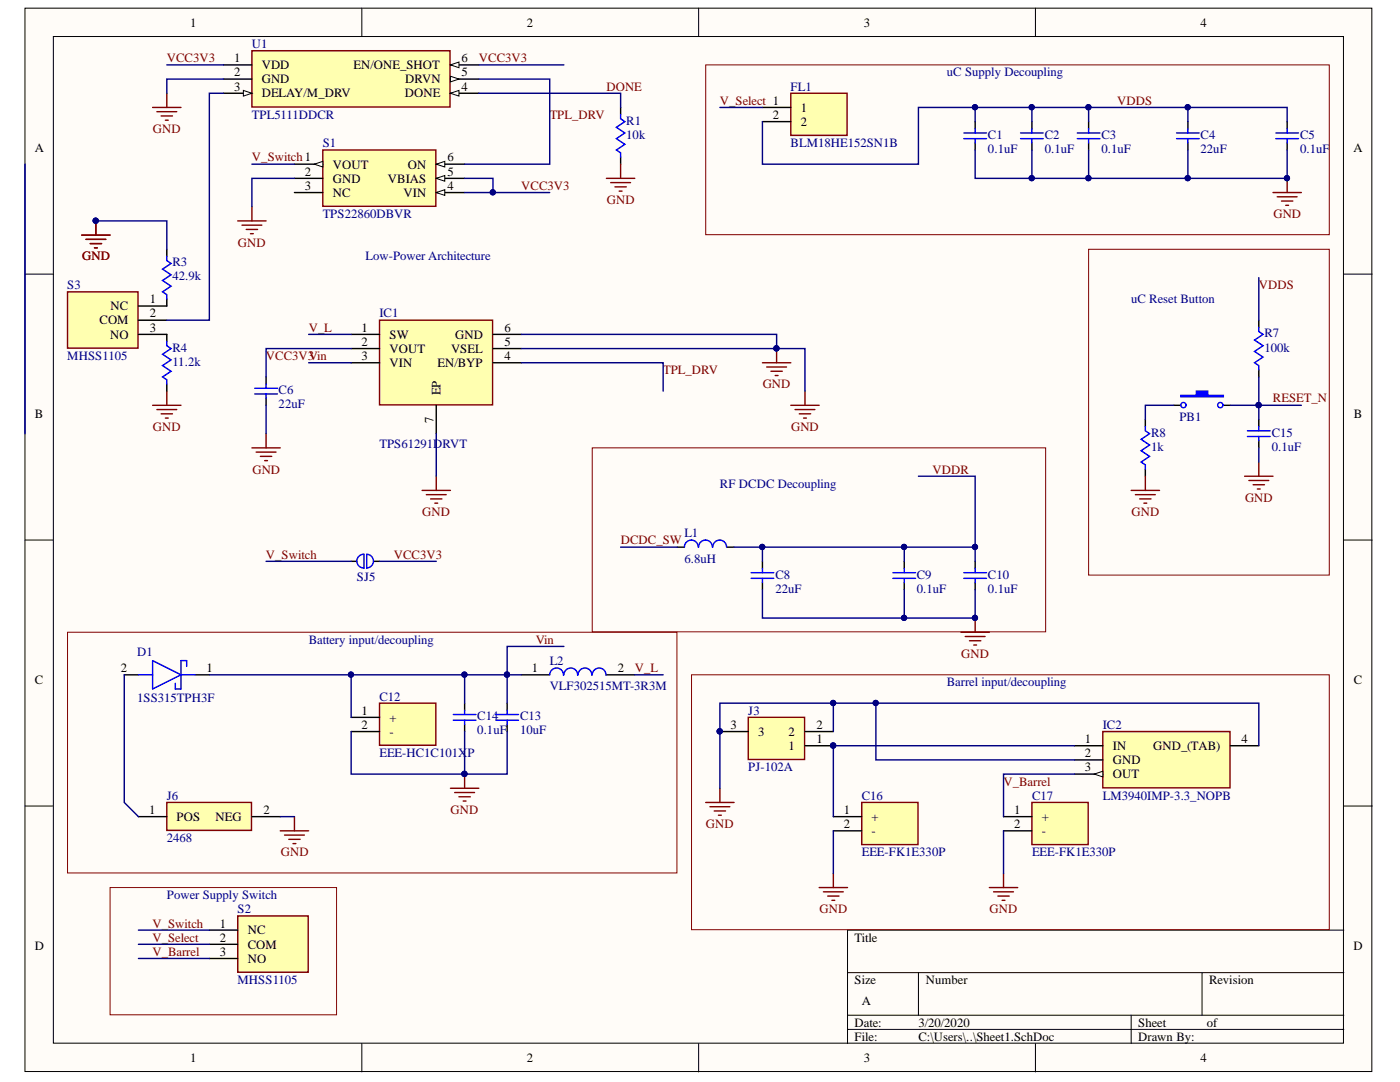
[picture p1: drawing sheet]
<svg xmlns="http://www.w3.org/2000/svg" width="279mm" height="216mm" viewBox="0 0 279 216" stroke-linecap="round" stroke-linejoin="round" font-family="sans-serif">
<g fill="#fffcf8" stroke="#000" stroke-width=".2">
<path d="M5 1.6h268.8v212.2h-268.8z"/>
<path d="M10.6 7.3h257.5v200.9h-257.5z"/>
</g>
<g fill="none" stroke="#000" stroke-width=".2">
<path d="M72.2 1.6v5.7M139.4 1.6v5.7M206.6 1.6v5.7M5 54.7h5.6M268.2 54.7h5.7M5 107.8h5.6M268.2 107.8h5.7M5 160.8h5.6M268.2 160.8h5.7M169.1 194.1h99.1M183.3 194.1v8.5M239.9 194.1v8.5"/>
<path d="M268.2 185.6h-99.1v22.6M72.2 208.2v5.7M139.4 208.2v5.7M169.1 202.6h99.1M169.1 205.4h99.1M206.6 208.2v5.7M225.7 202.6v5.6"/>
</g>
<g fill="none" stroke="#800000" stroke-width=".28">
<path d="M33.3 18.6v2.8M30.5 21.4h5.6M31.3 22.3h4M32.2 23.1h2.2M33 24h.6M121 35.6h5.7M121.9 36.4h3.9M122.7 37.3h2.3M123.6 38.1h.5M123.9 32.8v2.8M254.1 38.4h5.6M254.9 39.3h4"/>
<path d="M256.9 35.6v2.8M47.4 44.1h5.7M48.3 44.9h4M49.1 45.8h2.3M50 46.6h.6M50.3 41.3v2.8M255.7 40.1h2.3M256.6 41h.6M33.3 78v2.9M152.2 72.4h5.6M153 73.2h4M153.9 74.1h2.2"/>
<path d="M154.7 74.9h.6M155 69.6v2.8M160.7 78v2.9M30.5 80.9h5.6M31.3 81.7h4M32.2 82.6h2.2M33 83.4h.6M50.3 89.4h5.6M51.1 90.2h4M52 91.1h2.2M52.8 91.9h.6M53.1 86.5v2.9"/>
<path d="M84.2 97.9h5.7M85.1 98.7h3.9M85.9 99.6h2.3M87.1 95v2.9M157.8 80.9h5.7M158.7 81.7h3.9M159.5 82.6h2.3M160.4 83.4h.5M86.8 100.4h.5M191.8 126.2h5.6M192.6 127h4M193.5 127.9h2.2"/>
<path d="M194.3 128.7h.6M194.6 123.3v2.9M89.9 157.3h5.7M90.7 158.1h4M91.6 159h2.3M92.4 159.8h.6M92.7 154.5v2.8M143.7 157.3v2.8M55.9 165.8h5.7M56.8 166.6h3.9M57.6 167.5h2.3M58.5 168.3h.5"/>
<path d="M58.8 163v2.8M140.8 160.1h5.7M141.7 161h4M142.5 161.8h2.3M143.4 162.7h.6M163.5 177.1h5.6M164.3 178h4M165.2 178.8h2.2M166 179.7h.6M166.3 174.3v2.8M197.4 177.1h5.7M198.3 178h4"/>
<path d="M199.1 178.8h2.3M200 179.7h.6M200.3 174.3v2.8"/>
</g>
<g fill="#000080" stroke="#000080" stroke-width=".2">
<circle cx="92.7" cy="154.4" r=".52"/>
<circle cx="154.9" cy="69.5" r=".52"/>
<circle cx="256.8" cy="35.5" r=".52"/>
<circle cx="194.6" cy="123.3" r=".52"/>
</g>
<g fill="none" stroke="#000" stroke-width=".28">
<path d="M123.9 21.4v1.5M123.9 31.3v1.5M194.6 24.3v1.4M194.6 28.5v1.4M205.9 24.3v1.4M205.9 28.5v1.4M217.3 24.3v1.4M217.3 28.5v1.4M256.9 24.3v1.4M256.9 28.5v1.4M53.1 75.2v1.4M53.1 79.5v1.4"/>
<path d="M234.2 80.9h1.5M244.1 80.9h1.5M135.2 109.2h1.4M145.1 109.2h1.4M180.5 112v1.4M180.5 116.3v1.4M194.6 112v1.4M194.6 116.3v1.4M92.7 140.3v1.4M92.7 144.6v1.4M101.2 140.3v1.4M101.2 144.6v1.4"/>
</g>
<g fill="none" stroke="#00f" stroke-width=".28">
<path d="M123.9 22.9v.8l.8 .6-1.7 1.1 1.7 1.1-1.7 1.2 1.7 1.1-1.7 1.1 .9 .6v.8M192.4 26.5h4.5M192.4 27.7h4.5M194.6 25.7v.8M194.6 27.7v.8M203.7 26.5h4.5M203.7 27.7h4.5M205.9 25.7v.8M205.9 27.7v.8M215 26.5h4.5M215 27.7h4.5M217.3 25.7v.8"/>
<path d="M217.3 27.7v.8M254.6 26.5h4.5M254.6 27.7h4.5M256.9 25.7v.8M256.9 27.7v.8M50.8 77.5h4.6M50.8 78.6h4.6M53.1 76.6v.9M53.1 78.6v.9M139.3 109.2a1.37 1.37 0 0 0-1.3-1.4 1.37 1.37 0 0 0-1.4 1.4M142.2 109.2a1.37 1.37 0 0 0-1.4-1.4 1.37 1.37 0 0 0-1.4 1.4M145 109.2a1.37 1.37 0 0 0-1.4-1.4 1.37 1.37 0 0 0-1.3 1.4"/>
<path d="M178.2 114.3h4.5M178.2 115.4h4.5M180.5 113.4v.9M180.5 115.4v.9M192.4 114.3h4.5M192.4 115.4h4.5M194.6 113.4v.9M194.6 115.4v.9M90.5 142.6h4.5M90.5 143.7h4.5M92.7 141.7v.9M92.7 143.7v.9"/>
<path d="M99 142.6h4.5M99 143.7h4.5M101.2 141.7v.9M101.2 143.7v.9"/>
</g>
<path d="M235.7 78.9h3.1v-.9h2.2v.9h3.1v.3h-8.4z" fill-rule="evenodd" fill="#00f"/>
<g fill="none" stroke="#00f" stroke-width=".28">
<path d="M234.8 26.5h4.5M234.8 27.7h4.5M237.1 25.7v.8M237.1 27.7v.8M235.7 78.9h3.1v-.9h2.2v.9h3.1v.3h-8.4zM251.2 65.3v.9l.9 .5-1.7 1.2 1.7 1.1-1.7 1.1 1.7 1.2-1.7 1.1 .8 .5v.9M228.6 85.1v.9l.8 .5-1.7 1.2 1.7 1.1-1.7 1.1 1.7 1.2-1.7 1.1 .9 .6v.8M249 87.1h4.5M249 86h4.5M251.2 85.1v.9M251.2 87.1v.8M149.9 114.3h4.5"/>
<path d="M149.9 115.4h4.5M152.2 113.4v.9M152.2 115.4v.9M27.6 134.6h2.9M30.5 131.8l5.6 2.8-5.6 2.9zM36.1 134.6h2.8M37.3 133v-1.2h-1.2v5.7h-1.1v-1.2"/>
<circle cx="236.2" cy="80.8" r=".52"/>
<circle cx="243.5" cy="80.8" r=".52"/>
</g>
<path d="M237.1 24.3v1.4M237.1 28.5v1.4M251.2 63.9v1.4M251.2 73.8v1.4M228.6 83.7v1.4M228.6 93.6v1.4M251.2 83.7v1.4M251.2 87.9v1.5M152.2 112v1.4M152.2 116.3v1.4M24.8 134.6h2.8M38.9 134.6h2.9" fill="none" stroke="#000" stroke-width=".28"/>
<path d="M225.7 97.9h5.7M226.6 98.7h4M227.4 99.6h2.3M228.6 95v2.9M248.4 95h5.7M249.2 95.9h4M250.1 96.7h2.3M250.9 97.6h.6M251.2 92.2v2.8M228.3 100.4h.6" fill="none" stroke="#800000" stroke-width=".28"/>
<path d="M47.4 182.8h14.1v11.2h-14.1z" fill="#ffffb0" stroke="#800000" stroke-width=".28"/>
<path d="M41.8 185.6h5.6M41.8 188.4h5.6M41.8 191.3h5.6" fill="none" stroke="#000" stroke-width=".28"/>
<path d="M75.7 140.3h11.3v8.4h-11.3z" fill="#ffffb0" stroke="#800000" stroke-width=".28"/>
<path d="M104 134.6h5.7M121 134.6h5.7M70.1 143.1h5.6M70.1 146h5.6" fill="none" stroke="#000" stroke-width=".28"/>
<path d="M109.7 134.6a1.37 1.37 0 0 1 1.4-1.3 1.37 1.37 0 0 1 1.3 1.5M112.5 134.6a1.37 1.37 0 0 1 1.5-1.3 1.37 1.37 0 0 1 1.3 1.5M115.4 134.6a1.37 1.37 0 0 1 1.4-1.3 1.37 1.37 0 0 1 1.3 1.5M118.2 134.6a1.37 1.37 0 0 1 1.4-1.3 1.37 1.37 0 0 1 1.3 1.5" fill="none" stroke="#00f" stroke-width=".28"/>
<path d="M172 160.1h11.2v8.4h-11.2z" fill="#ffffb0" stroke="#800000" stroke-width=".28"/>
<path d="M166.3 163h5.7M166.3 165.8h5.7" fill="none" stroke="#000" stroke-width=".28"/>
<path d="M205.9 160.1h11.3v8.4h-11.3z" fill="#ffffb0" stroke="#800000" stroke-width=".28"/>
<path d="M200.3 163h5.6M200.3 165.8h5.6" fill="none" stroke="#000" stroke-width=".28"/>
<path d="M220.1 146h25.4v11.2h-25.4z" fill="#ffffb0" stroke="#800000" stroke-width=".28"/>
<path d="M214.4 148.8h5.7M214.4 151.6h5.7M214.4 154.5h5.7" fill="none" stroke="#000" stroke-width=".28"/>
<path d="M218.4 154.5l1.7-.6v1.1z" fill="#fffcf8"/>
<path d="M218.4 154.5l1.7-.6v1.1z" fill="none" stroke="#000" stroke-width=".2"/>
<path d="M245.6 148.8h5.6" fill="none" stroke="#000" stroke-width=".28"/>
<path d="M157.8 18.6h11.3v8.4h-11.3z" fill="#ffffb0" stroke="#800000" stroke-width=".28"/>
<path d="M152.2 21.4h5.6M152.2 24.3h5.6" fill="none" stroke="#000" stroke-width=".28"/>
<path d="M149.3 143.1h11.3v8.4h-11.3z" fill="#ffffb0" stroke="#800000" stroke-width=".28"/>
<path d="M143.7 146h5.6M160.7 148.8h5.6M160.7 146h5.6" fill="none" stroke="#000" stroke-width=".28"/>
<g fill="#000080" stroke="#000080" stroke-width=".2">
<circle cx="166.3" cy="148.8" r=".52"/>
<circle cx="143.6" cy="145.9" r=".52"/>
</g>
<path d="M33.3 160.1h16.9v5.6h-16.9z" fill="#ffffb0" stroke="#800000" stroke-width=".28"/>
<path d="M27.6 163h5.7M50.3 163h5.6" fill="none" stroke="#000" stroke-width=".28"/>
<path d="M13.5 58.2h14v11.3h-14z" fill="#ffffb0" stroke="#800000" stroke-width=".28"/>
<path d="M33.3 59.6v1.5h-5.7M33.3 49.7v1.5M27.6 63.9h5.7M27.6 66.7h5.7v1.4M33.3 76.6v1.4M70.1 112h1.1M74.6 112h1.1" fill="none" stroke="#000" stroke-width=".28"/>
<path d="M33.3 51.2v.8l.8 .6-1.7 1.1 1.7 1.1-1.7 1.2 1.7 1.1-1.7 1.1 .9 .6v.8M33.3 68.1v.9l.8 .6-1.7 1.1 1.7 1.1-1.7 1.1 1.7 1.2-1.7 1.1 .9 .6v.8M72.6 113.3a1.37 1.37 0 0 1-1.4-1.3 1.37 1.37 0 0 1 1.4-1.4v2.8M73.2 113.3a1.37 1.37 0 0 0 1.3-1.3 1.37 1.37 0 0 0-1.3-1.4v2.8" fill="none" stroke="#00f" stroke-width=".28"/>
<path d="M16.3 46.9h5.7M17.2 47.8h3.9M18 48.6h2.3M18.9 49.5h.5M19.1 44.1v2.8" fill="none" stroke="#800000" stroke-width=".28"/>
<circle cx="19.1" cy="44" r=".52" fill="#000080" stroke="#000080" stroke-width=".2"/>
<path d="M75.7 63.9h22.6v16.9h-22.6z" fill="#ffffb0" stroke="#800000" stroke-width=".28"/>
<path d="M70.1 66.7h5.6M70.1 69.6h5.6M70.1 72.4h5.6M98.4 66.7h5.6M98.4 69.6h5.6M98.4 72.4h5.6M87.1 80.9v5.6" fill="none" stroke="#000" stroke-width=".28"/>
<path d="M64.4 29.9h22.6v11.3h-22.6z" fill="#ffffb0" stroke="#800000" stroke-width=".28"/>
<path d="M58.8 32.8h5.6" fill="none" stroke="#000" stroke-width=".28"/>
<path d="M62.7 32.8l1.7-.6v1.1z" fill="#fffcf8"/>
<path d="M62.7 32.8l1.7-.6v1.1z" fill="none" stroke="#000" stroke-width=".2"/>
<path d="M58.8 35.6h5.6M58.8 38.4h5.6M87.1 32.8h5.6" fill="none" stroke="#000" stroke-width=".28"/>
<path d="M87.1 32.8l1.7-.6v1.1z" fill="#fffcf8"/>
<path d="M87.1 32.8l1.7-.6v1.1z" fill="none" stroke="#000" stroke-width=".2"/>
<path d="M87.1 35.6h5.6" fill="none" stroke="#000" stroke-width=".28"/>
<path d="M87.1 35.6l1.7-.6v1.2z" fill="#fffcf8"/>
<path d="M87.1 35.6l1.7-.6v1.2z" fill="none" stroke="#000" stroke-width=".2"/>
<path d="M87.1 38.4h5.6" fill="none" stroke="#000" stroke-width=".28"/>
<path d="M87.1 38.4l1.7-.5v1.1z" fill="#fffcf8"/>
<path d="M87.1 38.4l1.7-.5v1.1z" fill="none" stroke="#000" stroke-width=".2"/>
<path d="M50.3 10.1h39.5v11.3h-39.5z" fill="#ffffb0" stroke="#800000" stroke-width=".28"/>
<path d="M44.6 12.9h5.7M44.6 15.8h5.7M44.6 18.6h5.7" fill="none" stroke="#000" stroke-width=".28"/>
<path d="M48.6 18l1.7 .6-1.7 .6z" fill="#fffcf8"/>
<path d="M48.6 18l1.7 .6-1.7 .6z" fill="none" stroke="#000" stroke-width=".2"/>
<path d="M89.9 12.9h5.7" fill="none" stroke="#000" stroke-width=".28"/>
<path d="M89.9 12.9l1.7-.5v1.1z" fill="#fffcf8"/>
<path d="M89.9 12.9l1.7-.5v1.1z" fill="none" stroke="#000" stroke-width=".2"/>
<path d="M89.9 15.8h5.7" fill="none" stroke="#000" stroke-width=".28"/>
<path d="M89.9 15.2l1.7 .6-1.7 .5z" fill="#fffcf8"/>
<path d="M89.9 15.2l1.7 .6-1.7 .5z" fill="none" stroke="#000" stroke-width=".2"/>
<path d="M89.9 18.6h5.7" fill="none" stroke="#000" stroke-width=".28"/>
<path d="M89.9 18.6l1.7-.6v1.2z" fill="#fffcf8"/>
<path d="M89.9 18.6l1.7-.6v1.2z" fill="none" stroke="#000" stroke-width=".2"/>
<g fill="none" stroke="#000080" stroke-width=".28">
<path d="M33.3 12.9h11.3M44.6 15.8h-11.3v2.8M44.6 18.6h-2.8v45.3h-8.5M95.6 18.6h28.3v2.8M95.6 15.8h14.1v17h-17M95.6 12.9h16.9M5 32.8v53.7M50.3 32.8h8.5M58.8 35.6h-8.5v5.7M92.7 38.4h17M92.7 35.6h5.7v2.8M143.7 21.4h8.5"/>
<path d="M194.6 29.9v5.7h62.3v-5.7M194.6 24.3v-2.9h62.3v2.9M194.6 21.4h-11.3v11.4h-31.1v-8.5M205.9 21.4v2.9M205.9 29.9v5.7M217.3 21.4v2.9M217.3 29.9v5.7M237.1 21.4v2.9M237.1 29.9v5.7M19.1 44.1h14.2v5.6M251.2 55.4v8.5M61.6 66.7h8.5"/>
<path d="M61.6 72.4h8.5M70.1 69.6h-17v5.6M104 66.7h51v2.9M104 72.4h28.3v5.6M104 69.6h56.7v8.4M251.2 75.2v5.7h-5.6M53.1 80.9v5.6M87.1 86.5v8.5M183.3 95h11.3v14.2M234.2 80.9h-5.6v2.8M251.2 89.4v2.8M259.7 80.9h-8.5v2.8"/>
<path d="M53.1 112h17M75.7 112h11.4M123.9 109.2h11.3M146.5 109.2h48.1v2.8M152.2 117.7v5.6h42.4v-5.6M152.2 109.2v2.8M180.5 109.2v2.8M180.5 117.7v5.6M24.8 134.6v25.5l2.8 2.9M70.1 134.6v8.5M92.7 134.6v5.7M104 134.6h-2.8v5.7"/>
<path d="M112.5 129h-11.3v5.6h-59.4M126.7 134.6h5.6M70.1 146v8.5h31.1v-8.5M92.7 146v8.5M166.3 146v-5.7h-22.6v17M166.3 140.3h84.9v8.5M174.8 140.3v11.3h39.6M214.4 154.5h-14.1v8.5M214.4 148.8h-48.1v14.2M55.9 163h2.9M166.3 165.8v8.5M200.3 165.8v8.5"/>
<path d="M27.6 185.6h14.2M27.6 188.4h14.2M27.6 191.3h14.2"/>
</g>
<g fill="#000080" stroke="#000080" stroke-width=".2">
<circle cx="92.7" cy="154.4" r=".52"/>
<circle cx="101.2" cy="134.6" r=".52"/>
<circle cx="166.3" cy="140.3" r=".52"/>
<circle cx="143.6" cy="145.9" r=".52"/>
<circle cx="174.8" cy="140.3" r=".52"/>
<circle cx="92.7" cy="134.6" r=".52"/>
<circle cx="98.3" cy="38.4" r=".52"/>
<circle cx="217.2" cy="21.4" r=".52"/>
<circle cx="205.9" cy="21.4" r=".52"/>
<circle cx="205.9" cy="35.5" r=".52"/>
<circle cx="217.2" cy="35.5" r=".52"/>
<circle cx="237" cy="35.5" r=".52"/>
<circle cx="256.8" cy="35.5" r=".52"/>
<circle cx="194.6" cy="21.4" r=".52"/>
<circle cx="237" cy="21.4" r=".52"/>
<circle cx="180.4" cy="109.1" r=".52"/>
<circle cx="180.4" cy="123.3" r=".52"/>
<circle cx="194.6" cy="109.1" r=".52"/>
<circle cx="251.2" cy="80.8" r=".52"/>
<circle cx="152.1" cy="109.1" r=".52"/>
<circle cx="154.9" cy="69.5" r=".52"/>
<circle cx="70" cy="134.6" r=".52"/>
<circle cx="166.3" cy="148.8" r=".52"/>
<circle cx="194.6" cy="123.3" r=".52"/>
<circle cx="19.1" cy="44" r=".52"/>
</g>
<path d="M140.8 12.9h124.5v33.9h-124.5zM217.3 49.7h48v65.1h-48zM118.2 89.4h90.5v36.7h-90.5zM13.5 126.2h121.6v48h-121.6zM138 134.6h127.3v50.9h-127.3zM22 177.1h45.2v25.4h-45.2z" fill="none" stroke="#800000" stroke-width=".2"/>
<g font-size="2.5">
<text x="37.9" y="5.3">1</text>
<text x="105.1" y="5.3">2</text>
<text x="172.4" y="5.3">3</text>
<text x="239.6" y="5.3">4</text>
<text x="46.7" y="12.4">1</text>
<text x="46.7" y="15.2">2</text>
<text x="52.2" y="13.8">VDD</text>
<text x="52.2" y="16.7">GND</text>
<text x="70.6" y="13.8">EN/ONE_SHOT</text>
<text x="80.9" y="16.7">DRVN</text>
<text x="92.1" y="12.4">6</text>
<text x="92.1" y="15.2">5</text>
<text x="46.7" y="18.1">3</text>
<text x="52.2" y="19.4">DELAY/M_DRV</text>
<text x="80.8" y="19.4">DONE</text>
<text x="92.1" y="18.1">4</text>
<text x="154.2" y="23.8">2</text>
<text x="159.8" y="22.3">1</text>
<text x="159.8" y="25.1">2</text>
<text x="6.9" y="30.4">A</text>
<text x="60.8" y="35.1">2</text>
<text x="66.4" y="33.6">VOUT</text>
<text x="81.4" y="33.6">ON</text>
<text x="89.3" y="32.2">6</text>
<text x="89.3" y="35.1">5</text>
<text x="270.1" y="30.4">A</text>
<text x="60.8" y="37.9">3</text>
<text x="66.4" y="36.4">GND</text>
<text x="66.4" y="39.3">NC</text>
<text x="77.4" y="36.4">VBIAS</text>
<text x="80.5" y="39.3">VIN</text>
<text x="89.3" y="37.9">4</text>
<text x="19.9" y="64.7">COM</text>
<text x="22.1" y="62">NC</text>
<text x="29.9" y="60.5">1</text>
<text x="29.9" y="63.3">2</text>
<text x="22" y="67.6">NO</text>
<text x="29.9" y="66.2">3</text>
<text x="72.2" y="66.2">1</text>
<text x="72.2" y="69">2</text>
<text x="72.2" y="71.8">3</text>
<text x="77.8" y="67.6">SW</text>
<text x="77.8" y="70.4">VOUT</text>
<text x="90" y="70.4">VSEL</text>
<text x="90.9" y="67.6">GND</text>
<text x="100.7" y="66.2">6</text>
<text x="100.7" y="69">5</text>
<text x="100.7" y="71.8">4</text>
<text x="77.8" y="73.3">VIN</text>
<text x="87.3" y="73.3">EN/BYP</text>
<text x="6.9" y="83.5">B</text>
<text x="87.9" y="78.9" transform="rotate(-90 87.9 78.9)">EP</text>
<text x="270.2" y="83.5">B</text>
<text x="86.5" y="84.4" transform="rotate(-90 86.5 84.4)">7</text>
<text x="6.9" y="136.6">C</text>
<text x="24.1" y="134.1">2</text>
<text x="41.2" y="134.1">1</text>
<text x="106.1" y="134.1">1</text>
<text x="123.3" y="134.1">2</text>
<text x="270.2" y="136.6">C</text>
<text x="72.2" y="142.6">1</text>
<text x="72.2" y="145.4">2</text>
<text x="77.8" y="144">+</text>
<text x="77.8" y="146.8">-</text>
<text x="145.8" y="145.4">3</text>
<text x="151.3" y="146.8">3</text>
<text x="157.4" y="149.7">1</text>
<text x="157.4" y="146.8">2</text>
<text x="162.9" y="148.2">1</text>
<text x="162.9" y="145.4">2</text>
<text x="216.5" y="148.2">1</text>
<text x="222.1" y="149.7">IN</text>
<text x="230.1" y="149.7">GND_(TAB)</text>
<text x="247.8" y="148.2">4</text>
<text x="216.5" y="151.1">2</text>
<text x="216.5" y="153.9">3</text>
<text x="222.1" y="152.5">GND</text>
<text x="222.1" y="155.3">OUT</text>
<text x="29.7" y="162.4">1</text>
<text x="35.2" y="163.8">POS</text>
<text x="43" y="163.8">NEG</text>
<text x="52.6" y="162.4">2</text>
<text x="168.4" y="162.4">1</text>
<text x="168.4" y="165.2">2</text>
<text x="173.9" y="163.8">+</text>
<text x="173.9" y="166.7">-</text>
<text x="202.4" y="162.4">1</text>
<text x="202.4" y="165.2">2</text>
<text x="207.9" y="163.8">+</text>
<text x="207.9" y="166.7">-</text>
<text x="43.9" y="185.1">1</text>
<text x="6.9" y="189.6">D</text>
<text x="43.9" y="187.9">2</text>
<text x="43.9" y="190.7">3</text>
<text x="49.4" y="186.4">NC</text>
<text x="49.4" y="189.3">COM</text>
<text x="170.5" y="187.9">Title</text>
<text x="270.1" y="189.6">D</text>
<text x="49.4" y="192.1">NO</text>
<text x="170.5" y="196.4">Size</text>
<text x="184.7" y="196.4">Number</text>
<text x="241.3" y="196.4">Revision</text>
<text x="172" y="200.6">A</text>
<text x="170.5" y="204.9">Date:</text>
<text x="170.5" y="207.6">File:</text>
<text x="183.3" y="204.9">3/20/2020</text>
<text x="183.3" y="207.6">C:\Users\..\Sheet1.SchDoc</text>
<text x="227.2" y="204.9">Sheet</text>
<text x="227.2" y="207.6">Drawn By:</text>
<text x="240.8" y="204.9">of</text>
<text x="37.9" y="212">1</text>
<text x="105.1" y="212">2</text>
<text x="172.4" y="212">3</text>
<text x="239.6" y="212">4</text>
</g>
<g font-size="2.5" fill="#000080">
<text x="50.3" y="9.6">U1</text>
<text x="189" y="15.2">uC Supply Decoupling</text>
<text x="50.3" y="23.8">TPL5111DDCR</text>
<text x="157.8" y="18.1">FL1</text>
<text x="64.4" y="29.4">S1</text>
<text x="125" y="27.6">10k</text>
<text x="125" y="24.9">R1</text>
<text x="157.8" y="29.4">BLM18HE152SN1B</text>
<text x="197.2" y="27.6">C1</text>
<text x="208.5" y="27.6">C2</text>
<text x="219.8" y="27.6">C3</text>
<text x="239.6" y="27.6">C4</text>
<text x="259.5" y="27.6">C5</text>
<text x="197.2" y="30.5">0.1uF</text>
<text x="208.5" y="30.5">0.1uF</text>
<text x="219.8" y="30.5">0.1uF</text>
<text x="239.6" y="30.5">22uF</text>
<text x="259.5" y="30.5">0.1uF</text>
<text x="64.4" y="43.5">TPS22860DBVR</text>
<text x="34.4" y="53.2">R3</text>
<text x="72.9" y="52">Low-Power Architecture</text>
<text x="13.4" y="57.6">S3</text>
<text x="34.4" y="56">42.9k</text>
<text x="75.7" y="63.3">IC1</text>
<text x="225.7" y="60.5">uC Reset Button</text>
<text x="13.4" y="71.8">MHSS1105</text>
<text x="34.4" y="70.1">R4</text>
<text x="252.4" y="70.1">100k</text>
<text x="252.4" y="67.3">R7</text>
<text x="34.4" y="72.9">11.2k</text>
<text x="55.6" y="81.5">22uF</text>
<text x="55.6" y="78.6">C6</text>
<text x="75.7" y="89.4">TPS61291DRVT</text>
<text x="229.7" y="89.9">1k</text>
<text x="229.7" y="87.1">R8</text>
<text x="235.4" y="84">PB1</text>
<text x="253.8" y="89.9">0.1uF</text>
<text x="253.8" y="87.1">C15</text>
<text x="143.7" y="97.3">RF DCDC Decoupling</text>
<text x="136.6" y="107.2">L1</text>
<text x="136.6" y="112.3">6.8uH</text>
<text x="71.2" y="116">SJ5</text>
<text x="154.7" y="118.2">22uF</text>
<text x="154.7" y="115.4">C8</text>
<text x="183" y="118.2">0.1uF</text>
<text x="183" y="115.4">C9</text>
<text x="197.2" y="118.2">0.1uF</text>
<text x="197.2" y="115.4">C10</text>
<text x="27.4" y="131">D1</text>
<text x="61.6" y="128.5">Battery input/decoupling</text>
<text x="109.7" y="132.8">L2</text>
<text x="109.7" y="137.8">VLF302515MT-3R3M</text>
<text x="189" y="136.9">Barrel input/decoupling</text>
<text x="27.4" y="140">1SS315TPH3F</text>
<text x="75.7" y="139.8">C12</text>
<text x="95.2" y="143.8">C14</text>
<text x="103.8" y="143.8">C13</text>
<text x="149.3" y="142.6">J3</text>
<text x="95.2" y="146.5">0.1uF</text>
<text x="103.8" y="146.5">10uF</text>
<text x="220.1" y="145.4">IC2</text>
<text x="75.7" y="151.1">EEE-HC1C101X</text>
<text x="93.3" y="151.1">P</text>
<text x="149.3" y="153.9">PJ-102A</text>
<text x="33.3" y="159.6">J6</text>
<text x="172" y="159.6">C16</text>
<text x="206" y="159.6">C17</text>
<text x="220.1" y="159.6">LM3940IMP-3.3_NOPB</text>
<text x="33.3" y="168.1">2468</text>
<text x="172" y="170.9">EEE-FK1E330P</text>
<text x="206" y="170.9">EEE-FK1E330P</text>
<text x="33.3" y="179.4">Power Supply Switch</text>
<text x="47.4" y="182.2">S2</text>
<text x="47.4" y="196.4">MHSS1105</text>
</g>
<g font-size="2.5" fill="#800000">
<text x="33.3" y="12.4">VCC3V3</text>
<text x="95.6" y="12.4">VCC3V3</text>
<text x="109.7" y="23.8">TPL_DRV</text>
<text x="121" y="18.1">DONE</text>
<text x="143.7" y="20.9">V_Select 1</text>
<text x="222.9" y="20.9">VDDS</text>
<text x="30.5" y="26.5">GND</text>
<text x="50.3" y="32.2">V_Switch 1</text>
<text x="104" y="37.9">VCC3V3</text>
<text x="121.1" y="40.7">GND</text>
<text x="254.1" y="43.5">GND</text>
<text x="16.4" y="52">GND</text>
<text x="47.5" y="49.2">GND</text>
<text x="251.3" y="57.6">VDDS</text>
<text x="53.1" y="71.8">VCC3V3Vin</text>
<text x="61.6" y="66.2">V_L</text>
<text x="132.3" y="74.6">TPL_DRV</text>
<text x="152.2" y="77.5">GND</text>
<text x="254" y="80.3">RESET_N</text>
<text x="30.5" y="86">GND</text>
<text x="157.9" y="86">GND</text>
<text x="50.4" y="94.5">GND</text>
<text x="186.1" y="94.5">VDDR</text>
<text x="248.5" y="100.1">GND</text>
<text x="84.3" y="102.9">GND</text>
<text x="225.8" y="102.9">GND</text>
<text x="53.1" y="111.5">V_Switch</text>
<text x="78.6" y="111.5">VCC3V3</text>
<text x="123.9" y="108.6">DCDC_SW</text>
<text x="106.9" y="128.5">Vin</text>
<text x="191.8" y="131.2">GND</text>
<text x="126.7" y="134.1">V_L</text>
<text x="200.3" y="156.8">V_Barrel</text>
<text x="89.9" y="162.4">GND</text>
<text x="140.9" y="165.2">GND</text>
<text x="56" y="170.9">GND</text>
<text x="30.4" y="185.1">V_Switch</text>
<text x="163.5" y="182.2">GND</text>
<text x="197.5" y="182.2">GND</text>
<text x="30.4" y="187.9">V_Select</text>
<text x="30.4" y="190.7">V_Barrel</text>
</g>
</svg>
